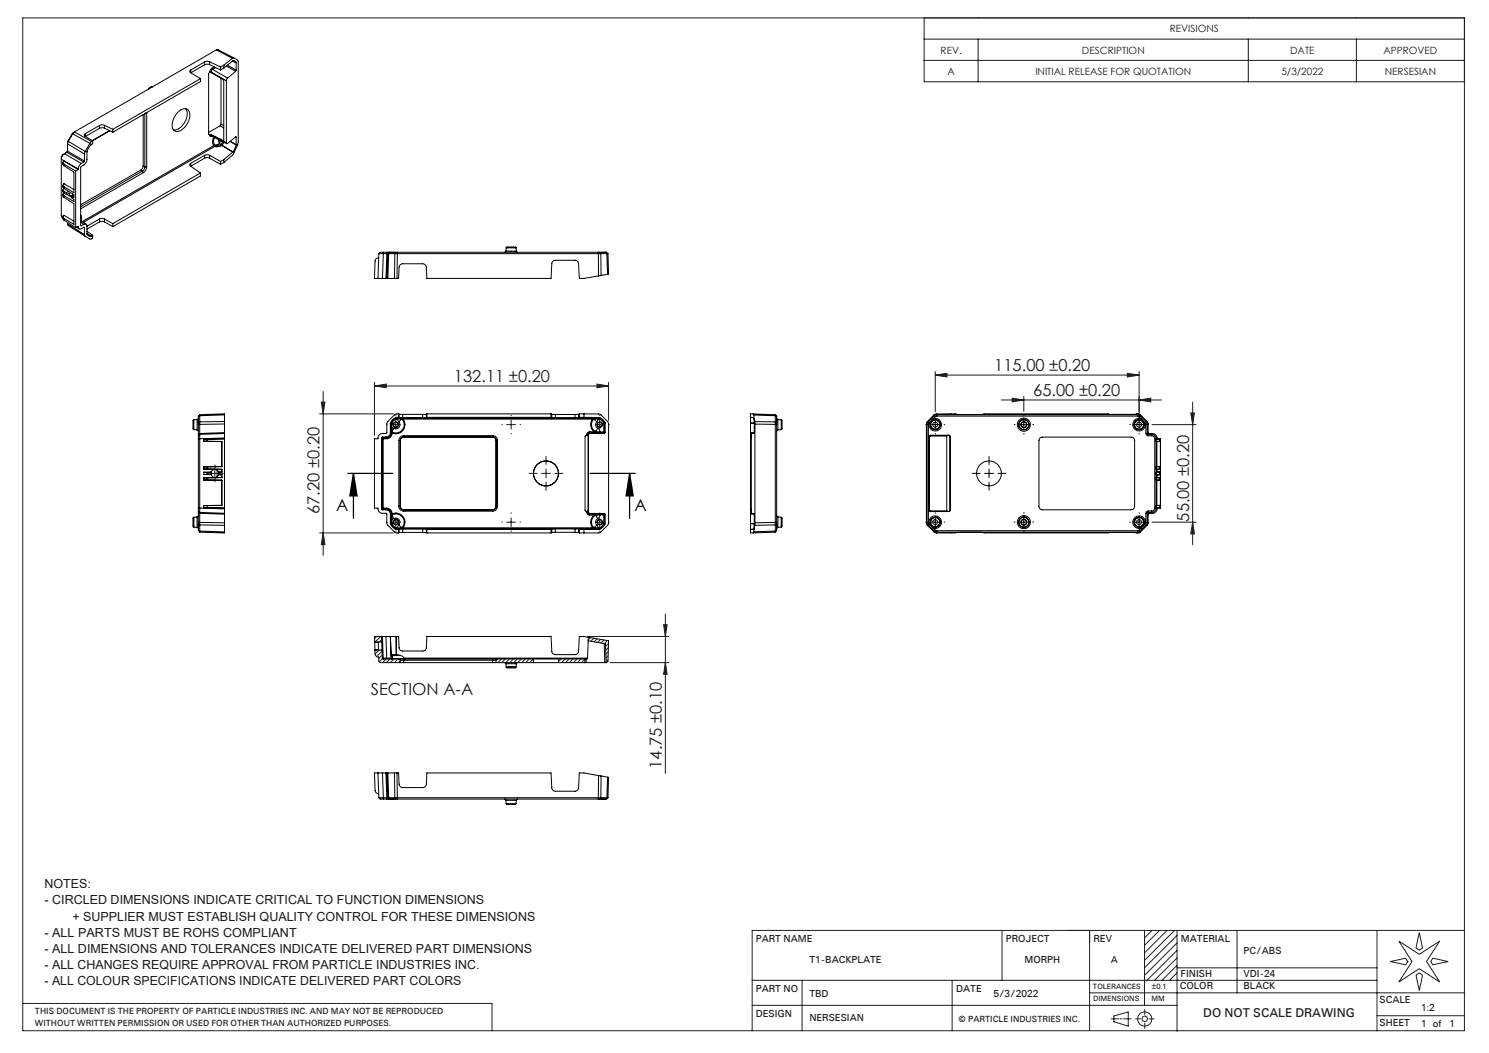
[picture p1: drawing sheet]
<svg xmlns="http://www.w3.org/2000/svg" width="420mm" height="297mm" viewBox="0 0 420 297" stroke-linecap="round" stroke-linejoin="round" font-family="sans-serif">
<path d="M98.1 133.5h12.7M99.7 133.5l1 6.4h-2zM99.7 133.5v12.7M166.5 133.5h12.7M177.6 133.5l1 6.4h-2zM177.6 133.5v12.7" fill="none" stroke="#000" stroke-width=".35"/>
<g fill="none" stroke="#231f20" stroke-width=".28">
<path d="M6.4 5h406.7v285.7h-406.7zM212.2 276.5h176.2M226.2 276.5v14.2M268.6 276.5v14.2M282.6 262.4v14.1M307.3 262.4v28.2M322.8 262.4v21.2M324.9 262.4l-2.1 2.1M327.1 262.4l-4.3 4.3M329.2 262.4l-6.4 6.4M331.3 262.4l-8.5 8.5M332 274.4l-2.1 2.1"/>
<path d="M332 272.3l-4.2 4.2M332 270.2l-6.4 6.3M332 268.1l-8.5 8.4M332 266l-9.2 9.1M332 263.8l-9.2 9.2M332 273h56.4M332 262.4v28.5M348.9 262.4v17.6M388.4 262.4v28.4M413.1 262.4h-200.9v28.3M6.4 283h132.4v7.7M212.2 283.6h119.8"/>
<path d="M307.3 280h105.8M313.4 287.4h2.2M314.2 286.6l4-1.2v4l-4-1.2zM315.9 287.4h.6M316.9 287.4h2.2M320.3 287.4h1.4M322.9 284.7v1.5M322.9 288.6v1.5M324.1 287.4h1.4M388.4 286.5h24.7"/>
<circle cx="322.9" cy="287.4" r="2.03"/>
<circle cx="322.9" cy="287.4" r=".82"/>
</g>
<g fill="none" stroke="#191924" stroke-width=".28">
<path d="M260.7 5h152.4v18.1h-152.4zM260.7 11h152.4M260.7 17h152.4M275.9 11v12.1M352.1 11v12.1M382.6 11v12.1M90.1 116.7h20.9M90.6 113.4h1.1l-.5 3.3zM91.2 110.4v46.3M105.6 108.9l3.3-.6v1.1zM105.6 107.8v15M105.6 108.9h66.1"/>
<path d="M110.4 119.8h2.5M111.7 118.5v2.5M142.9 119.8h2.5M144.2 118.5v2.5M167.9 119.8h2.5M168.4 108.3l3.3 .6-3.3 .5zM169.2 118.5v2.5M171.7 107.8v10.8M263.8 105.8l3.3-.5v1zM263.8 104.8v11.3M263.8 105.8h57.5M282.4 112.8h45.3"/>
<path d="M285.5 112.3l3.3 .5-3.3 .5zM288.8 111.8v4.3M318 105.3l3.3 .5-3.3 .5zM321.3 112.8l3.3-.5v1zM321.3 104.8v14M324.9 119.8h12.5M335.9 116.5h1l-.5 3.3zM336.4 113.4v40.2M59.4 133.5h2.5M60.6 132.3v2.5M152.8 133.5h2.5M154 132.3v2.5"/>
<path d="M90.1 150.3h20.9M91.2 150.3l.5 3.3h-1.1zM110.4 147.3h2.5M111.7 146v2.5M142.9 147.3h2.5M144.2 146v2.5M167.9 147.3h2.5M169.2 146v2.5M324.9 147.3h12.5M336.4 147.3l.5 3.3h-1zM165.7 179.5h23M187.2 176.2h1l-.5 3.3z"/>
<path d="M187.7 173.2v45M172.1 186.9h16.6M187.7 186.9l.5 3.3h-1zM392.2 271.2l4.3-.9 .6 .9-.6 .9zM394.6 265.5l5.7 3.7 5.8-3.7-3.7 5.7 3.7 5.8-5.8-3.8-5.7 3.8 3.7-5.8zM399.4 275l.9-.6 .9 .7-.9 4.3zM400.3 263.1l.9 4.3-.9 .6-.9-.7zM404.1 270.3l4.4 .9-4.4 .9-.6-.9z"/>
</g>
<g fill="none" stroke="#000" stroke-width=".28" stroke-dasharray="15.2 1.3 1.3 1.3">
<path d="M261.3 119.8h-.1M263.8 117.3v-.2M266.3 119.8h.2M286.3 119.8h-.2M288.8 117.3v-.3M291.3 119.8h.2M318.8 119.8h-.1M321.3 117.3v-.2M323.8 119.8h.2M263.8 122.3v.1M276.5 133.5h-2.3M279 131v-2.2"/>
<path d="M279 136v2.3M281.5 133.5h2.2M288.8 122.3v.2M321.3 122.3v.1M261.3 147.3h-.1M263.8 144.8v-.2M263.8 149.8v.1M266.3 147.3h.2M286.3 147.3h-.2M288.8 144.8v-.3M288.8 149.8v.2M291.3 147.3h.2"/>
<path d="M318.8 147.3h-.1M321.3 144.8v-.2M321.3 149.8v.1M323.8 147.3h.2"/>
</g>
<g fill="none" stroke="#000" stroke-width=".28">
<path d="M262.5 119.8h2.5M263.8 118.5v2.5M287.5 119.8h2.6M288.8 118.5v2.5M320 119.8h2.5M321.3 118.5v2.5M277.7 133.5h2.5M279 132.3v2.5M262.5 147.3h2.5M263.8 146v2.5M287.5 147.3h2.6M288.8 146v2.5"/>
<path d="M320 147.3h2.5M321.3 146v2.5"/>
</g>
<g fill="none" stroke="#191924" stroke-width=".28" stroke-dasharray="15.2 1.3 1.3 1.3">
<path d="M109.2 119.8h-.2M111.7 117.3v-.2M114.2 119.8h.1M141.7 119.8h-.2M144.2 117.3v-.2M146.7 119.8h.1M166.7 119.8h-.2M169.2 117.3v-.2M171.7 119.8h.1M59.4 133.5h-1.1M60.6 132.3v-1.2M60.6 134.8v1.1"/>
<path d="M61.9 133.5h1.1M111.7 122.3v.1M144.2 122.3v.1M151.5 133.5h-2.3M154 131v-2.3M154 136v2.3M156.5 133.5h2.3M169.2 122.3v.1M109.2 147.3h-.2M111.7 144.8v-.2M111.7 149.8v.1M114.2 147.3h.1"/>
<path d="M141.7 147.3h-.2M144.2 144.8v-.2M144.2 149.8v.1M146.7 147.3h.1M166.7 147.3h-.2M169.2 144.8v-.2M169.2 149.8v.1M171.7 147.3h.1"/>
</g>
<path d="M177.6 133.5l1 6.4h-2zM99.7 133.5l1 6.4h-2z" fill="#000"/>
<g fill="#191924">
<path d="M321.3 112.8l3.3-.5v1zM285.5 112.3l3.3 .5-3.3 .5z"/>
<path d="M263.8 105.8l3.3-.5v1zM318 105.3l3.3 .5-3.3 .5z"/>
<path d="M168.4 108.3l3.3 .6-3.3 .5zM105.6 108.9l3.3-.6v1.1z"/>
<path d="M187.2 176.2h1l-.5 3.3zM187.7 186.9l.5 3.3h-1z"/>
<path d="M335.9 116.5h1l-.5 3.3zM336.4 147.3l.5 3.3h-1zM90.6 113.4h1.1l-.5 3.3zM91.2 150.3l.5 3.3h-1.1z"/>
</g>
<g fill="none" stroke="#000" stroke-width=".28">
<path d="M53.8 19.8a.39 .39 0 0 0-.3 .3 .39 .39 0 0 0 .3 .4l2.8 1.7M57.7 17.5l-3.9 2.3M57.7 17.5v.8M57.7 18.3l-3.9 2.2v-.7M59.1 17.4l-.7-.1-.7 .2M59.1 18.2l-.7-.1-.7 .2M59.1 17.4l3.1 1.5M59.1 17.4v.8M59.1 18.2l3.1 1.6M59.8 19.3l-.6 1M59.8 19.3l.1 .3M59.9 19.6l-.4 .7"/>
<path d="M59.9 19.6l4.3 2.4M60.4 18.9l-.6 .4M60.8 19l-.9 .6M61 14.1l-40 23.1M61 14.1l4.5 2.3M61.5 14l4.4 2.3M61.6 14l-.6 .1M62.2 18.9v.9M63.1 18.4l-.9 .5M63.1 18.4v.8M63.1 19.2l-.9 .6M63.9 18.6l2.6 1.5"/>
<path d="M64.1 18.4l2.5 1.4M65.5 16.4l-2.4 2M65.6 17.2l1 .5M65.7 17.1h.4l.5 .5M65.7 17.1l-2.6 2.1M65.7 17.1l.9 .5M65.9 16.3l-.4 .1M65.9 16.3l1.1 .7 .2 .4v22.7l-1.3 3.3-2.8 2.4M66.6 19.8l-.1 .3M66.6 17.6v2.2M19.2 39.8l-.2 2.8M19.2 39.8l.1 .1"/>
<path d="M19.3 39.9l-.3 .7 4.8 2.8M19.3 39.9l4.7 2.8M20.4 37.7l-1.2 2.1M20.4 37.7h.1M20.5 37.7l-1.2 2.2M20.5 37.7l4.9 2.7M21 37.2l-.5 .5M21 37.2l-.6 .5M21 37.2l4.9 2.7M24.1 37.7a.39 .39 0 0 0-.3 .4 .39 .39 0 0 0 .2 .3l2.1 1.3M24.1 37.7v.8M25.9 39.9l-.5 .5"/>
<path d="M26.1 39.7v.9l-.8 .7-.7 1.2-.1 2.5a1.92 1.92 0 0 1-.9 1.5l-.8 .7v16.4M26.1 39.7l-.2 .2M28.1 35.4l-4 2.3M28.1 35.4v.8M28.1 36.2l-4 2.3M29.5 35.3l-.9-.1-.5 .2M29.5 36.2l-.7-.2-.7 .2M29.5 35.3l2.3 1.2M29.5 35.3v.9M29.5 36.2l2.3 1.1M30.9 36.8l-4.9 2.8M31 36.9l-4.9 2.8"/>
<path d="M31.8 36.5v.8M40.4 32.3v14.5M40.9 32.1v15M41.4 31.9h-.3M41.4 31.8v15.3M41.9 25.1l.4-.4 .7-.2h-.5l-.7 .7M50.2 31.7a2.11 2.11 0 0 1 2.9-.7 4.1 4.1 0 0 1-1.2 5.1 1.87 1.87 0 0 1-3.2 .2 4.9 4.9 0 0 1 1.5-4.6zM52.4 30.7a4.4 4.4 0 0 1-1.7 5.4l-1 .5h-.8M56.6 22.2l-24.8 14.3M56.6 22.2v.8l-24.8 14.3M58.8 37.8l.3 .2M59.2 20.4l-.4 .4v17.1l.3 .1"/>
<path d="M59.2 38.1a.37 .37 0 0 0 .1 .4 .37 .37 0 0 0 .5-.1M59.2 20.3h.3M59.2 20.4l.3 .1M59.2 38.1h.3M59.2 20.3v.1M59.2 38v.1M59.2 38h-.1M59.5 37.9l-.3 .1M59.5 38.1l.2 .3 4.3 2.1M59.5 20.3v.2M59.5 37.9v.2M59.5 20.5l3.6 2v17.2l-3.6-1.8"/>
<path d="M59.5 20.3l4.4 2.5M59.5 38.1l4.4 2.1M59.8 38.4h.1M60.3 38.7a2.25 2.25 0 0 0 .1 2.3M60.5 38.8a1.96 1.96 0 0 0 .1 2.1M61.7 39.4v.7l.2 .2M62 39.5a.36 .36 0 0 0 .2 .5 .36 .36 0 0 0 .4-.2M62.1 35.5l-3.3 1.9M62.1 35.5l1 .6M62.3 35l-.2 .5M62.3 22.1v12.9M62.3 35l.8 .5"/>
<path d="M63.9 22.8v17.4M64.2 22l-.3 .8M64.9 39.9l1.7 .9M66.5 38.6l.1 .1M66.5 38.6l-2.3 1.9h-.2l-.1-.3M66.5 20.1l-2.3 1.9M66.6 38.7v2.1M17.3 44.4v.3M17.3 44.9l4.7 2.8M17.3 44.9v16M17.7 45.9v.6l.3 .2M17.7 52.3v.5l.3 .3"/>
<path d="M17.7 53.5v.6l.3 .3M17.7 54.8v.6l.3 .3M17.8 43.6l-.5 .8M18 54.4a.42 .42 0 0 0-.3 .4 .42 .42 0 0 0 .3 .4M18 53.1a.44 .44 0 0 0-.3 .4 .44 .44 0 0 0 .3 .4M18 43.5l-.2 .1M18 45.4a.46 .46 0 0 0-.3 .5 .46 .46 0 0 0 .3 .4M18 55.2l2.8 1.7v-.7l-.6-.4v-.6M18 51.9a.43 .43 0 0 0-.3 .4 .43 .43 0 0 0 .3 .4M18 46.3l3.3 2M18 45.4h.1M18 46.3v.4"/>
<path d="M18 52.7v.4M18 53.9v.5M18 55.2v.5M18 55.7l2.8 1.8v5.8l-2.8-1.7M18 46.7l2.8 1.8v5.9l-2.8-1.7M18 53.1l2.8 1.9v.6l-.6-.4M18 53.9l.8 .5M18 54.4l.8 .5M18.1 45.4l3.9 2.4M18.1 51.8l2.7 1.7M18.1 51.8l-.1 .1M18.2 43.4a1.91 1.91 0 0 0-.9 1.5"/>
<path d="M18.2 43.4l4.7 2.7M18.8 54.4v.5M18.9 54.9l1.4 .7-.8-1.1-.7 .4M18.9 43l-.7 .4M18.9 43l4.7 2.7M19 42.6l-.1 .4M19 42.4l-.4 .7M19 42.6l4.8 2.8M19.4 54l-.6 .4M20.4 54.7l.3 .3M20.8 54.9l-.6 .3M21.3 48.3v15.9"/>
<path d="M22 47.7v.1M22 47.8l-.7 .5M22.9 46.1l-.7 .9-.2 .7M23.6 45.7l-.7 .4M23.8 45.4l-.2 .3M23.8 43.4v2M24 42.7l-.2 .7M25.4 40.4l-1.4 2.3M39.7 48l.4 .3M39.7 48l-16.9 9.7M40.1 48.3l.3 .4M40.1 48.3l-17.3 10"/>
<path d="M40.4 46.8l-.2 .7-.5 .5M40.4 46.8l.5 .3M40.4 48.7l-17.6 10.2M40.9 47.1h.5M40.9 47.1l-.2 .7-.6 .5M41.4 47.1a2.02 2.02 0 0 1-1 1.6M53.8 46.9l2.8 1.9M53.8 46.9h.1M53.8 46.1a.44 .44 0 0 0-.3 .4 .44 .44 0 0 0 .3 .4M53.8 46.1v.8M56.6 48.8v.8l-24.8 14.3M56.6 48.8l-24.8 14.3"/>
<path d="M57.7 43.8l.5-.2 .9 .2M57.7 44.6l.5-.2 .9 .2M57.7 43.8l-3.9 2.3M57.7 43.8v.8M57.7 44.6l-3.9 2.3M59.1 43.8l3.1 1.7M59.1 43.8v.8M59.1 44.6l3.1 1.8M60.4 41l.1 .3M60.4 41l-37.2 21.5M60.5 41.3l.6 .1M60.5 41.3l-37 21.4"/>
<path d="M60.6 40.9l.5 .1M60.6 40.9l-.2 .1M60.6 40.9l-.1 .4M61.1 41v.4M61.9 40.3l-.8 .7M61.9 40.3l.3 .5M62.2 40.8l-1.1 .2M62.2 40.8l.1 .3M62.2 45.5v.9M62.3 41.1l-1.2 .3M62.4 40.7l.2 .3M62.4 40.7l.1 .3"/>
<path d="M62.4 40.7l-.2 .1M62.5 41l-.2 .1M62.5 41l3.2 1.9M62.6 41l3.1 1.9M62.6 41h-.1M62.9 40l-.5 .7M63.1 45l-.9 .5M63.1 45v.8M63.1 45.8l-.9 .6M63.2 40.1l-.6 .9M65.7 42.9l-2.6 2.1M65.7 42.9h.1"/>
<path d="M66.6 40.8l-.9 2.1M17.3 60.9l.2 .5M17.3 60.9l.4 .3v.6l.3 .3M17.5 61.4l.2 .2M18 60.7a.46 .46 0 0 0-.3 .5 .46 .46 0 0 0 .3 .4M18 62.1l3.3 2.1M18 61.6v.5M18 60.7h.1M18.1 60.7l2.7 1.7M19 63.1l.3 .5 4.7 3M19 62.7v.4M19 63.1l4.8 3.1"/>
<path d="M21.6 64.1l.7 .5M21.9 63.9l.1 .1M22 64a.56 .56 0 0 0 .3 .5 .56 .56 0 0 0 .6 0l.8-.4 .1 .1M22 64v-.2l-.7 .4M22.8 60.9l.1 1.4M22.8 63.6l.1 .1M22.8 60.6l.1 .6M22.8 62.2l1.5 1M22.8 62.7l.8 .6M23.6 63.3a.53 .53 0 0 1 .7-.1 .53 .53 0 0 1 .2 .6v2.1M23.6 63.3l-.7 .4M23.7 64.1l.1 .1"/>
<path d="M23.8 66.2l.2 .4M23.8 64.2v2M24.5 65.9l.1 .1a.94 .94 0 0 0 1 .6M24.5 65.9l1.1 .7M24.5 65.9l1.2 .7M24.5 65.2l1.6 1.2M25.7 66.6h-.1M26.1 66.4v.8l-.5 .2-1.6-.8M26.1 66.4l-.4 .2M28.1 61.8l.7-.2 .7 .2M28.1 62.6l.7-.2 .7 .2M28.1 61.8v.8"/>
<path d="M28.1 61.8l-3.6 2M28.1 62.6l-3.6 2M29.5 61.8v.8M29.5 61.8l2.3 1.3M29.5 62.6l2.3 1.3M31.8 63.1v.8M106.6 78.5h1.3M106.8 72.7a1.04 1.04 0 0 0-1 1l-.2 4.8h1M106.9 71.5h1.2M106.9 71.5l-.3 7M107.9 78.5h1M108.1 71.2h-.9l-.3 .3"/>
<path d="M108.1 71.2v.3M108.1 71.5h1M108.1 71.2h1M108.1 71.5l-.2 7M108.9 78.5h.2M109.1 78.5h.3M109.1 71.5h.3M109.1 71.2h.6M109.1 71.2v.3M109.1 71.5l-.2 7M109.4 71.5h.2M109.4 71.5l-.3 7"/>
<path d="M109.4 78.5h1.9M109.6 71.5h1.8M109.6 71.5l-.2 7M109.7 71.2h.2M109.7 71.2l-.3 .3M109.9 71.2h.1M109.9 71.2l-.3 .3M110 71.2h1M110 71.2h1.7M111.3 78.5h.7M111.4 71.5h.7M111.4 71.5l-.1 7"/>
<path d="M111.7 71.2h.4M111.7 71.2l-.3 .3M112.1 71.5l-.1 7M112.1 71.5h56.7M112.1 71.2v.3M112.1 71.2h56.7M142.7 70.8l-.4 .4M142.7 70.8h2.9M142.8 69.9l.2-.2h2.3l.3 .2M142.8 69.9h2.8M142.8 69.9l-.1 .9M145.6 69.9v.9"/>
<path d="M145.6 70.8l.4 .4M168.8 71.5h.7M168.8 71.2h.4M168.8 71.5v6.3M168.8 71.2v.3M168.8 77.8l-4.1 .7h-1.3l-.2-4.1a1.03 1.03 0 0 0-1-1h-5.6a1.03 1.03 0 0 0-1 1l-.2 4.1h-35l-.1-3.2a1.03 1.03 0 0 0-1.1-.9h-5.6a1.03 1.03 0 0 0-1 .9l-.2 3.2h-.4M169.2 71.2l.3 .3M169.2 71.2h.6M169.5 71.5h1.7M169.5 71.5v6.2M169.5 77.7l-.7 .1M169.8 71.2h1.1"/>
<path d="M170.9 71.2h-1M170.9 71.2h.1M170.9 71.2l.6 .3M170.9 71.2l.3 .3M171.2 71.5h.3M171.2 71.5l.2 5.9M171.4 77.4l-1.9 .3M171.5 71.5l.2 5.8-.3 .1M54.7 118.4l-.3 .3v2.2l.3 .3M54.7 118.4v2.8M55.6 118.3v2.9M55.6 118.3l-1 .1"/>
<path d="M56 117.9l-.4 .4M56 119.3v.4M56 118.1v1M56 118.1v1.2M56 119.7h.3M56 117.5v.6M56 119.7v2.6M56.3 119v.7M56.3 117v.3M56.3 117l7-.3v.3M56.3 117l-.3 .5M56.3 117.3v1.7"/>
<path d="M56.3 119.7v2.6M56.3 119l-.3 .3M56.3 117.3l-.3 .2M63.3 118.9v.7M63.3 117v1.9M63.3 119.6v2.4M63.3 119.6l-7 .1M63.3 118.9l-7 .1M63.3 117l-7 .3M110.1 119.4h.2M110.1 119.4v2.6M110.1 119.3h.2"/>
<path d="M110.1 119.3v.1M110.3 119.3v.1M110.3 119.3l.3 .1M110.3 119.4h.3M110.3 119.4v1.2M110.6 119.4v1.2M111.7 117.8a2.54 2.54 0 0 0-1.6 1.5M111.7 117.8v.1M111.7 117.9l-.6 .4-.8 1M111.7 117.9l.1 .3M111.8 117.7h.6M111.8 117.7l-.1 .1"/>
<path d="M111.8 117.7v.2M111.8 117.9h-.1M111.8 118.2l-.7 .5-.5 .7M111.8 117.9v.3M111.8 117.9h.3M111.8 118.2h.3M112.1 117.9h1.2M112.1 118.2l1.1 .1M112.1 117.9v.3M112.1 118.2l.4 .8M112.4 116.7l-1.1 .3-1.9 1.9-.3 .7v2.5l-1.2 .2a1.29 1.29 0 0 0-1.3 1.5h-1v19.5h1a1.25 1.25 0 0 0 1.3 1.5h1l.2 .2v2.5l.3 .7 2 2 1 .1M112.4 116.7v1"/>
<path d="M112.4 117.7l.2 .1M112.4 116.7l.2 .1M112.5 119a1.16 1.16 0 0 1 .1 1.5 1.16 1.16 0 0 1-1.5 .3M112.6 117.8l1 .1M112.6 116.8l1 .1M112.6 116.8v1M113.2 118.3l-.7 .7M113.2 118.3l.3 .1M113.3 117.9h.4M113.3 117.9l-.1 .4M113.5 118.4a2.32 2.32 0 0 1 0 2.8 2.32 2.32 0 0 1-2.8 .7M113.6 116.9h5.6"/>
<path d="M113.6 117.9h5.6M113.6 116.9v1M113.7 117.9l-.2 .5M113.7 117.9v.3M113.7 118.2l-.2 .2M113.7 118.2a2.56 2.56 0 0 1 0 3.2 2.56 2.56 0 0 1-3.1 .7M113.7 117.9h53.4M113.7 118.2h53.4M119.2 116.9v1M120.3 117.8l-1.1 .1M120.3 116.8l-1.1 .1M120.3 116.8v1"/>
<path d="M120.4 116.7h35M120.4 117.7h35M120.4 117.7l-.1 .1M120.4 116.7v1M120.4 116.7l-.1 .1M155.4 117.7l.2 .2M155.4 116.7v1M155.4 116.7l.2 .2M155.6 116.9h1M155.6 116.9v1M156.6 116.9v1h-1M156.6 116.9h5.6"/>
<path d="M162.2 116.9v1h1M163.2 116.9h-1M163.2 116.9v1M163.4 116.7h1.3M163.4 117.7h1.3M163.4 117.7l-.2 .2M163.4 116.7v1M163.4 116.7l-.2 .2M164.7 116.7l4.4 .1 .4 .2 2.2 2.4v28.2l-.3 .6-2.3 2.1h-5.7M164.7 117.7l4.4 .1M164.7 116.7v1M167.1 117.9h.4"/>
<path d="M167.1 117.9l.3 .2-.1 .3M167.1 117.9v.3M167.1 118.2l.2 .2M167.1 118.2a2.57 2.57 0 0 0 .5 3.6M167.3 118.4a2.36 2.36 0 0 0 .4 3.2M167.5 117.9l.2 .4M167.7 118.3l.6 .7M167.7 118.3l-.4 .1M168.3 119a1.15 1.15 0 0 0 .3 1.8M168.7 117.9h-1.2M168.7 118.2l-1 .1M168.7 117.9v.3"/>
<path d="M168.7 118.2l-.4 .8M168.7 117.9h.3M168.7 118.2h.3M169 117.9h.1M169 118.2l.8 .5 .5 .7M169 117.9v.3M169.1 117.8l-.1 .1M169.1 117.8h.1M169.1 117.9l1 .8 .4 .6M169.1 117.9l-.1 .3M169.2 117.8l.7 .4 .8 1.1M169.2 117.8l-.1 .1"/>
<path d="M170.3 119.4h.2M170.3 119.4v2.4M170.5 119.3v.1M170.5 119.3l-.2 .1M170.5 119.4v2.4M170.7 119.3h-.2M170.7 119.3v2.7M170.7 119.4h-.2M211.7 117.8v1.5M211.7 119.3h1.1M211.7 119.4h1.1M211.7 119.3v2.7"/>
<path d="M212.4 116.8l.2 .2M212.4 116.8l-.7-.1v1l.8 .1M212.4 116.8l6.3 .2M212.5 117.8l.3 1.5M212.5 117.8h.1M212.6 117l.3 1.9M212.6 117l6.1 .3M212.8 119.3v2.9h-.8l-.1 .6v21.4l.1 .6 .8 .1v2.8M212.9 118.9v.7M212.9 118.9l5.8 .1M212.9 119.6l5.8 .1M212.9 119.6v27.9"/>
<path d="M218.7 119v.7M218.7 117v.3M218.7 117l.4 .5M218.7 119.7h.4M218.7 117.3v1.7M218.7 119.7v27.7M218.7 119l.4 .3M218.7 117.3l.4 .2M219.1 117.9l.3 .4M219.1 119.3v.4M219.1 118.1v1M219.1 118.1v1.2"/>
<path d="M219.1 117.5v.6M219.1 119.7v27.7M219.4 118.3v2.9M219.4 118.3l1 .1M220.3 118.4l.3 .2v2.4l-.3 .2M220.3 118.4v2.8M261.3 119.6l.2 .1M261.3 119.6v27.9M261.5 119.7v27.7M261.5 119.7h.4M261.6 118.9l-.3 .7M261.6 118.9l.2 .1"/>
<path d="M261.8 119l-.3 .7M261.8 119l.2 .3M261.9 119.7v27.7M262 119.3l-.1 .4M262.1 119.2l-.1 .1M263.2 118.1l-1.1 1.1M263.2 118.1a1.78 1.78 0 0 1 2.4 1.5 1.78 1.78 0 0 1-2 1.9 1.78 1.78 0 0 1-1.5-2.3M263.4 117l.1 .3M263.4 117l-1.8 1.9M263.5 117.3l-1.7 1.7M263.5 117.3l.3 .2M263.8 117.5l-.6 .6"/>
<path d="M264.1 116.8l-.7 .2M264.1 116.8l.1 .2M264.2 117.4l-.4 .1M264.2 117l-.7 .3M264.2 117v.4M264.2 117.4h56.7M264.2 117h56.7M320.9 117.4l.4 .1M320.9 117l.7 .3M320.9 117v.4M321 116.7l.7 .3M321 116.7l-.8 .2-42.6-.2-.5 .2-13-.1"/>
<path d="M321 116.7l-.1 .3M321.3 117.5l.6 .6M321.6 117.3l-.3 .2M321.6 117.3l1.7 1.7M321.7 117l-.1 .3M321.7 117l1.9 1.9M321.9 118.1l1.1 1.1M321.9 118.1a1.78 1.78 0 0 0-2.4 1.5 1.78 1.78 0 0 0 2 1.9 1.78 1.78 0 0 0 1.5-2.3M323 119.2v.1M323 119.3l.2 .4M323.2 119.7v2.6M323.2 119.7h.4"/>
<path d="M323.3 119l.3 .7M323.3 119l-.3 .3M323.6 118.9l.2 .7M323.6 118.9l-.3 .1M323.6 119.7v2.6M323.8 119.6v2.4M323.8 119.6l-.2 .1M54.6 121.2h1M55.6 121.2l.4 .4M56 122.9v.9M56 122.3v.6M56 123.8h.3"/>
<path d="M56 122.3h.3M56 123.8v19.5M56.3 122.5v1.3M56.3 122.3v.2M56.3 123.8v19.5M56.3 122.5l-.3 .4M57.5 123.9h.9M57.5 123.9h.1M57.5 135.4h.1M57.5 135.4h.9M57.5 131.7h.9M57.5 131.7h.1"/>
<path d="M57.5 124.5h.1M57.5 124.5h.9M57.5 132.3h.1M57.5 132.3h.9M57.5 134.8h.9M57.5 134.8h.1M57.5 133.8h.1M57.5 133.8h.9M57.5 133.2h.9M57.5 133.2h.1M57.5 123.9l5.8-.1-4.9 .1M57.5 135.4h5.1"/>
<path d="M57.5 124.5l5 .1M57.5 132.3l5 .1M57.5 133.8l2 .1M57.5 123.9v.6M57.5 131.7v.6M57.5 133.2v.6M57.5 134.8v.6M58.4 133.8h1.1M58.4 123.9v.6M58.4 131.7v.6M58.4 133.2v.6M58.4 134.8v.6"/>
<path d="M58.4 135.4h4.2M58.4 132.3l4.2 .1M58.4 124.5h4.2M59.5 133.2h.1M59.5 133.2v.6M59.5 133.9a1.12 1.12 0 0 0 1.1 .8 1.12 1.12 0 0 0 1.1-.8M59.5 133.8v.1M59.5 133.2h-2M59.5 133.2h-1.1M61.2 132.6v1.9M61.7 133.1v.8M61.7 133.1a1.12 1.12 0 0 0-1.1-.7 1.12 1.12 0 0 0-1.1 .8"/>
<path d="M61.7 133.1l.9 .1M61.7 133.9h.1M61.7 133.9h.9M62.5 131.6l-5 .1M62.5 131.6h.1M62.5 134.7l-5 .1M62.5 134.7h.1M62.5 133.1l.1 .1M62.6 133.9h-.9M62.6 124.5v7.1M62.6 132.4v.8M62.6 133.9v.8"/>
<path d="M62.6 135.4v7.2M62.6 134.7l-4.2 .1M62.6 131.6l-4.2 .1M62.6 124.5l-.1 .1M62.6 132.4h-.1M63.3 122.3v1.2M63.3 122v.3M63.3 123.5v20M63.3 123.5l-7 .3M63.3 122.3l-7 .2M63.3 122l-7 .3M107.6 123.5v20"/>
<path d="M107.6 123.5l.2 .3M107.7 132.4v2.3zM107.8 123.8h.3M107.8 123.8v19.5M107.9 123.3l-.3 .2M107.9 123.3h1M107.9 123.3l.2 .2M108.1 123.5l-.3 .3M108.1 123.5v.3M108.1 123.8h1M108.1 123.5h1M108.1 123.8v19.5"/>
<path d="M108.9 123.3l.2 .2M109.1 123.5v.3M110.1 122a1.21 1.21 0 0 1-1.2 1.3M110.1 122l.2 .2M110.3 121.7v.4M110.3 120.6v1.1M110.3 120.6h.3M110.3 122.2a1.33 1.33 0 0 1-1.2 1.3M110.3 122.2h.3M110.3 122.1h.3M110.3 122.1v.1M110.6 120.6l.1 1"/>
<path d="M110.6 120.6l.5 .2M110.6 122.2a1.57 1.57 0 0 1-1.5 1.6M110.6 122.1v.1M110.7 121.6l-.4 .1M110.7 121.6v.3M110.7 121.9l-.4 .2M110.7 121.9l-.1 .2M111.1 120.8l-.4 .8M112.5 124.2h.4M112.5 124.2v18.6M112.9 124.2v18.6M112.9 124.2v.1"/>
<path d="M113.9 122.9a1.38 1.38 0 0 0-1.4 1.3M113.9 122.9v.4M113.9 123.3a.96 .96 0 0 0-1 .9M113.9 123.3h25.1M113.9 122.9h25.1M113.9 123.3h.1M139 122.9a1.38 1.38 0 0 1 1.3 1.3M139 122.9v.4M139 123.3a.96 .96 0 0 1 .9 .9M139 123.3h-.1a.96 .96 0 0 1 1 1M139.9 124.3v18.5M139.9 124.2h.4"/>
<path d="M139.9 124.2v18.6M139.9 124.2v.1M140.3 124.2v18.6M165.5 122.6h.2M165.5 122.8h.2M165.5 122.8l-.5 .3v20.9l.5 .2M165.5 122.6v.2M165.7 122.6l.2 .2M165.7 122.6v.2M165.7 122.8l.2 .2M165.9 122.8v21.4M166.3 122l-.3 .1-.3 .5"/>
<path d="M166.3 121.8a.84 .84 0 0 0-.8 .8M166.3 121.8v.2M166.3 122l.2 .2M166.3 122h1.3M166.3 121.8h1.3M166.5 122.2l-.3 .1-.3 .5M166.5 122.2h3.9M167.6 122l.4 .1M167.6 121.8v.2M167.7 121.6h.4M167.7 121.6l.1 .3-.2 .1M167.7 121.6l-.1 .2"/>
<path d="M168 122.1h1.3M168.1 121.6l1.2 .2M168.1 121.6l-.1 .5M168.6 120.8l.3 .2 .4 .8M168.6 120.8l-.5 .8M169.3 121.8v.3M169.3 122.1h1M169.3 121.8h1M170.3 121.8h.2M170.3 121.8v.3M170.3 122.1l.1 .1M170.5 121.8l-.2 .3"/>
<path d="M170.5 121.8l.2 .2M170.7 122l-.3 .2M211.7 122v1.3M211.7 123.3v.2M211.7 123.5v20M211.7 123.3h.2M211.7 122l1.1 .1M211.7 123.5h.2M219.4 121.2l-.3 .4M220.4 121.2h-1M262 123.2v20.7M262 123.2l.2 .1"/>
<path d="M262.2 123.3v20.4M262.4 122.8l-.4 .4M262.4 122.8h5.3M262.4 122.8l.1 .2M262.5 123l-.3 .3M262.5 123h4.6M267.1 123v21.1M267.5 122.8l-.4 .2M267.7 122.8l.3 .4M267.7 122.8l.2 .4M267.9 123.2v20.7M268 123.2v20.7"/>
<path d="M268 123.2h-.1M293.5 123.4l25.6-.1a.96 .96 0 0 1 .9 1v18.5a1.02 1.02 0 0 1-.9 1h-25.1a1.02 1.02 0 0 1-.9-1v-18.7zM323.2 122.3l.2 .4 .4 .2M323.2 122.3h.4M323.6 122.3l.2 .2M323.8 122l.3 .3M323.8 122.9h1M323.8 122.5v.4M323.8 122.5h1M323.8 122l-.2 .3M324.1 122.3h1M324.1 122.3l-.3 .2"/>
<path d="M324.8 122.9a.84 .84 0 0 1 .9 .9M324.8 122.5a1.26 1.26 0 0 1 1.3 1.3M324.8 122.5v.4M325.1 122.3a1.26 1.26 0 0 1 1.3 1.2M325.1 122.3l-.3 .2M325.7 123.8v19.5M325.7 123.8h.4M326.1 123.8v19.5M326.1 133.8l.1 .1M326.2 135.4h1M326.2 134.8h1M326.2 133.8h1"/>
<path d="M326.2 133.2h1M326.2 131.7h1M326.2 132.3h1M326.2 124.5h1M326.2 123.9h1M326.2 124.5l.1 .1M326.2 132.3l.1 .1M326.2 135.4l.1 .1M326.2 123.9v.6M326.2 131.7v.6M326.2 133.2v.6M326.2 134.8v.6"/>
<path d="M326.2 133.9v.8l.1-.8M326.2 133.2h.1M326.3 133.1l-.1-.7v.8M326.3 133.1l1 .1M326.3 133.1h.1M326.3 133.9h.1M326.3 124.6v7M326.3 132.4v.7M326.3 133.9v.8M326.3 135.5v7M326.3 131.6l-.1 .1M326.3 134.7l-.1 .1"/>
<path d="M326.3 134.7h1l-.1 .1M326.3 131.6h1l-.1 .1M326.4 123.5l-.3 .3M326.4 123.5v.3M326.4 123.8l-.2 .1M326.4 123.8h.9M327.2 123.9v.6M327.2 131.7v.6M327.2 133.2v.6M327.2 134.8v.6M327.2 135.4h.1l-1 .1M327.2 133.8h.1"/>
<path d="M327.2 132.3l.1 .1h-1M327.2 124.5h.1l-1 .1M327.2 133.8l-1 .1M327.2 133.2h.1M327.3 133.2v.7M327.3 133.9h-1M327.3 123.8l-.1 .1M327.3 123.8v19.5M54.6 148.7l1 .1M54.7 145.9l-.3 .3v2.2l.3 .3M54.7 145.9v2.8M55.6 148.8l.4 .3"/>
<path d="M55.6 145.8v3M55.6 145.8l-1 .1M56 145.4l-.4 .4M56 143.3v.8M56 144.1v.7M56 147.4v.4M56 147.8v1.7M56 147.9v1.1M56 149.5l.3 .6M56 147.4h.3M56 144.8h.3M56 143.3h.3"/>
<path d="M56 144.1l.3 .4M56 144.8v2.6M56 147.8l.3 .3M56 149.5l.3 .3M56.3 143.3v1.2M56.3 144.5v.3M56.3 147.4v.7M56.3 149.8v.3M56.3 143.3l7 .2M56.3 144.8v2.6M56.3 148.1v1.7M56.3 144.5l7 .3"/>
<path d="M56.3 144.8l7 .2M56.3 148.1l7 .1M56.3 147.4l7 .1M56.3 149.8l7 .2M57.5 143.2h.1M57.5 142.6h.9M57.5 142.6h.1M57.5 143.2l5.8 .1M57.5 142.6v.6M58.4 142.6v.6h-.9M62.6 142.6h-4.2M62.6 142.6h-5.1"/>
<path d="M63.3 143.5v1.3M63.3 144.8v.2M63.3 147.5v.7M63.3 150v.3l-7-.2M63.3 145v2.5M63.3 148.2v1.8M107.6 143.5l.3 .3M107.8 143.3l.3 .3M107.8 143.3h.3M107.8 143.3l-.2 .2M107.9 143.8h1M108.1 143.3v.3"/>
<path d="M108.1 143.6h1M108.1 143.6l-.2 .2M108.1 143.3h1M108.9 143.8a1.21 1.21 0 0 1 1.2 1.2M109.1 143.6a1.26 1.26 0 0 1 1.2 1.2M109.1 143.3v.3M109.1 143.3a1.51 1.51 0 0 1 1.5 1.5M109.1 143.6l-.2 .2M110.1 145v2.7M110.1 147.7h.1M110.1 147.7a2.72 2.72 0 0 0 1.6 1.6M110.3 145.3v1.2"/>
<path d="M110.3 147.6v.1M110.3 147.7h-.2M110.3 147.7l.8 1 .6 .4M110.3 146.5h.3M110.3 145.3l.4 .2M110.3 147.6h.3M110.3 146.5v1.1M110.3 147.6l-.2 .1M110.3 145v.3M110.3 145l.4 .2M110.3 144.8h.3M110.3 145h.3"/>
<path d="M110.3 144.8v.2M110.3 144.8l-.2 .2M110.6 147.6l.6 1 .6 .3M110.6 147.6l-.3 .1M110.6 146.5v1.1M110.6 145l.1 .2M110.6 145a2.58 2.58 0 0 1 3.1 .7 2.58 2.58 0 0 1 0 3.2M110.6 144.8v.2M110.7 145.5l-.1 1M110.7 145.5l.4 .8M110.7 145.2v.3M110.7 145.2a2.34 2.34 0 0 1 2.8 .6 2.34 2.34 0 0 1 0 2.9"/>
<path d="M111.1 146.3l-.5 .2M111.1 146.3a1.15 1.15 0 0 1 1.5 .3 1.15 1.15 0 0 1-.1 1.5M111.7 149.3h.7M111.7 149.1v.2M111.7 149.1l.1 .1M111.8 149.2v.1M111.8 148.9l-.1 .2M111.8 148.9v.3M111.8 149.2h.3M111.8 148.9h.3M112.1 148.9v.3M112.4 149.3v1"/>
<path d="M112.5 148.1l.7 .7M112.5 148.1l-.4 .8M112.5 142.8a1.38 1.38 0 0 0 1.4 1.4M112.5 142.8h.4M112.6 149.2v1M112.6 149.2l-.2 .1M112.6 150.2l-.2 .1M112.9 142.8a1.02 1.02 0 0 0 1 1M112.9 142.8h.1M113.2 148.8l-1.1 .1M113.2 148.8l.1 .3M113.3 149.1h.4"/>
<path d="M113.3 149.1l-1.2 .1M113.5 148.7l-.3 .1M113.5 148.7l.2 .4M113.5 148.7l.2 .2M113.6 149.2h-1M113.6 150.2h-1M113.6 150.2h5.6M113.6 149.2h5.6M113.6 149.2v1M113.7 148.9v.2M113.7 149.1h53.4M113.7 148.9h53.4"/>
<path d="M113.9 143.8v.4M113.9 144.2h25.1M113.9 143.8h25.1M113.9 143.8h25M113.9 143.8h.1M119.2 149.2h1.1M119.2 150.2h1.1M119.2 149.2v1M120.3 149.2v1M120.3 149.2l.1 .1M120.3 150.2l.1 .1M120.4 150.3h35"/>
<path d="M120.4 149.3h35M120.4 149.3v1M138.9 143.8h.1M139 143.8v.4M139.9 142.8a1.02 1.02 0 0 1-1 1M139.9 142.8h.1M139.9 142.8h.4M139.9 142.8a1.02 1.02 0 0 1-.9 1M140.3 142.8a1.38 1.38 0 0 1-1.3 1.4M155.4 149.3v1M155.6 149.2h1v.9M155.6 149.2l-.2 .1"/>
<path d="M155.6 149.2v1M155.6 150.2l-.2 .1M156.6 150.1l-1 .1M156.6 150.1h5.6M162.2 150.1l1 .1M163.2 149.2h-1v.9M163.2 149.2l.2 .1M163.2 149.2v1M163.2 150.2l.2 .1M163.4 149.3h1.3M163.4 149.3v1M164.7 149.3v1"/>
<path d="M165.5 144.4h.2M165.5 144.2h.2M165.5 144.4a.84 .84 0 0 0 .8 .9M165.5 144.2v.2M165.7 144.4l.2 .4 .4 .2M165.7 144.2v.2M165.9 144.1l-.2 .1M165.9 144.2l.3 .5 .3 .1M165.9 144.2l-.2 .2M166.3 145v.3M166.3 145h1.3M166.3 145.3h1.3"/>
<path d="M166.5 144.8h3.9M166.5 144.8l-.2 .2M167.1 149.1h.4M167.1 148.9v.2M167.3 148.7l.4 .1M167.3 148.7l-.2 .4M167.3 148.7l-.2 .2M167.5 149.1l1.2 .1M167.6 145h.4M167.6 145l.2 .2-.1 .2M167.6 145v.3M167.6 145.3l.1 .1"/>
<path d="M167.6 145.3a2.58 2.58 0 0 0-.5 3.6M167.7 148.8l-.2 .3M167.7 148.8l1 .1M167.7 145.4a2.4 2.4 0 0 0-.4 3.3M168 145l.1 .4M168.1 145.4l.5 .9M168.1 145.4h-.4M168.3 148.1l.4 .8M168.3 148.1l-.6 .7M168.6 146.3a1.14 1.14 0 0 0-.3 1.8M168.7 148.9v.3M168.7 149.2h.3"/>
<path d="M168.7 148.9h.3M169 148.9l.1 .2M169 148.9v.3M169 149.2l.1 .1M169.1 149.3h-4.4M169.1 149.3h.1M169.1 149.1l-.1 .1M169.1 149.1l.1 .2M169.3 145h-1.3M169.3 145v.2M169.3 145.2l-1.2 .2M169.3 145.2l-.7 1.1"/>
<path d="M169.3 145h1M169.3 145.2h1M170.3 145l.2 .2M170.3 145v.2M170.3 147.6h.2M170.3 145.2h.2M170.3 147.6l-.4 .6-.9 .7M170.3 147.6l.2 .1M170.3 145.2v2.4M170.4 144.8l.3 .3M170.4 144.8l-.1 .2M170.5 147.7l-.4 .7-1 .7"/>
<path d="M170.5 147.7h.2M170.5 147.6v.1M170.5 147.6l.2 .1M170.5 145.2v2.4M170.7 147.7l-.5 .8-1 .8M170.7 145.1v2.6M170.7 145.1l-.2 .1M211.7 147.7v1.6M211.7 143.8v1.2M211.7 143.5v.3M211.7 143.8h.2M211.7 149.3v1h.7"/>
<path d="M211.7 145v2.7M211.7 147.7h1.1M211.7 143.5h.2M212.5 149.3h.1M212.5 149.3h-.8M212.6 150l-.2 .3M212.8 147.7l-.3 1.6M212.8 145h-1.1M212.9 148.2l-.3 1.8M212.9 147.5v.7M218.7 147.4v.7M218.7 149.8v.3"/>
<path d="M218.7 147.4h.4M218.7 147.4l-5.8 .1M218.7 148.1l-5.8 .1M218.7 148.1v1.7M218.7 149.8l-6.1 .2M218.7 150.1l-6.3 .2M219.1 145.4l.3 .4M219.1 147.4v.4M219.1 147.8v1.7M219.1 147.8v1.2M219.1 149.5l-.4 .6M219.1 147.8l-.4 .3"/>
<path d="M219.1 149.5l-.4 .3M219.4 148.8l-.3 .3M219.4 145.8v3M219.4 145.8l1 .1M220.3 145.9l.3 .2v2.4l-.3 .2M220.3 145.9v2.8M220.4 148.7l-1 .1M261.3 147.5l.3 .7M261.5 147.4l.3 .7M261.5 147.4h.4M261.5 147.4l-.2 .1M261.6 148.2l1.8 1.8"/>
<path d="M261.8 148.1l1.7 1.7M261.8 148.1l-.2 .1M261.9 147.4l.1 .4M262 143.9l.4 .4M262 147.8h.1M262 147.8l-.2 .3M262.1 147.8l1.1 1.1M262.1 147.8a1.76 1.76 0 0 1 1.5-2.3 1.76 1.76 0 0 1 1.9 2 1.76 1.76 0 0 1-2.3 1.4M262.2 143.7l.3 .4M262.2 143.7l-.2 .2M262.4 144.3h5.3M262.5 144.1l-.1 .2"/>
<path d="M263.2 148.9l.6 .6M263.4 150l.7 .3M263.5 149.8l.7 .3M263.5 149.8l-.1 .2M263.8 149.5l.4 .2M263.8 149.5l-.3 .3M264.2 149.7v.4M264.2 150.1h56.7M264.2 149.7h56.7M264.2 150.1l-.1 .2M267.1 144.1l.4 .1M267.1 144.1h-4.6"/>
<path d="M267.9 143.9l-.2 .4M267.9 143.9h.1M268 143.9l-.3 .4M270.8 150.1l-1.2 .2h-5.5M276.3 150.1l1.3 .2 35.6-.1 7.8 .1M320.9 149.7v.4M320.9 150.1l.1 .2M321.3 149.5l-.4 .2M321.3 149.5l.3 .3M321.6 149.8l-.7 .3M321.6 149.8l.1 .2M321.7 150l-.7 .3"/>
<path d="M321.9 148.9l-.6 .6M323 147.8l-1.1 1.1M323 147.8a1.76 1.76 0 0 0-1.5-2.3 1.76 1.76 0 0 0-2 2 1.76 1.76 0 0 0 2.4 1.4M323 147.8h.1M323 147.8l.3 .3M323.2 147.4l-.2 .4M323.2 144.8v2.6M323.2 147.4h.4M323.2 144.8h.4M323.3 148.1l-1.7 1.7M323.3 148.1l.3 .1M323.6 148.2l-1.9 1.8"/>
<path d="M323.6 147.4l-.3 .7M323.6 144.8v2.6M323.6 144.8l.2 .2M323.6 147.4l.2 .1M323.8 144.1l-.4 .3-.2 .4M323.8 144.5l-.2 .3M323.8 147.5l-.2 .7M323.8 144.1h1M323.8 144.5h1M323.8 144.1v.4M323.8 145v2.5M323.8 144.5l.3 .3"/>
<path d="M324.1 144.8l-.3 .2M324.1 144.8h1M324.8 144.1v.4M324.8 144.5l.3 .3M325.7 143.3a.84 .84 0 0 1-.9 .8M325.7 143.3h.4M326.1 143.3a1.26 1.26 0 0 1-1.3 1.2M326.1 143.3l.3 .2M326.2 142.6h1M326.2 143.2l.2 .1M326.2 142.6v.6M326.3 142.5l-.1 .1"/>
<path d="M326.3 142.5l1 .1h-.1M326.4 143.5a1.26 1.26 0 0 1-1.3 1.3M326.4 143.3v.2M327.2 143.2h-1M327.2 143.2l.1 .1M327.2 142.6v.6M327.3 143.3h-.9M107.6 179.5h.3M107.6 179.5l.1 1.6M107.6 179.5h-2l.1 1.6M107.9 179.5h1M107.9 179.5l.2 6.1"/>
<path d="M108.9 179.5h1.2l.2 6.1M108.9 179.5l.2 6.1M111.7 179.5h-1.6l.2 5.1M111.7 179.5v5.1M111.7 179.5h.7l.2 3.2a.97 .97 0 0 0 1 .9h5.6a.97 .97 0 0 0 1.1-.9l.1-3.2h35l.2 4.2a1.03 1.03 0 0 0 1 .9h5.6a1.03 1.03 0 0 0 1-.9l.2-4.2 2.5 .2M111.8 179.5v5.1M165.9 179.7l5.8 1-.2 5.8-.5 .4M165.9 179.7v1M105.7 181.1h1l.1 1.5v.7h-1M105.7 181.1h.1M105.7 181.1h2M105.7 181.1l.1 2.2"/>
<path d="M105.8 183.3v1.1a.96 .96 0 0 0 1 .9l.1 1.2 .3 .4h5.7M105.8 183.3h.1M105.8 183.3h2M107.7 181.1l.1 2.2M107.8 183.3v2.3M107.8 185.6l.3 .3M107.8 185.6h.3M108.1 185.6v.3M108.1 185.9h4.4M108.1 185.6h1M109.1 185.6v.3M109.1 185.6h1.2"/>
<path d="M110.3 185.1l.4 .2M110.3 184.6l.3 .3M110.3 184.6h.1M110.3 184.6h1.4M110.3 185.6l.2 .3 .2-.2M110.3 185.6l.4 .1M110.6 184.9l.1 .4M110.6 184.9h.5M110.7 185.3v.4M110.7 185.7h3.3M111.1 184.9a2.97 2.97 0 0 1 2.8 .7l.1 .1M111.1 184.9l-.4 .4"/>
<path d="M111.7 184.6l.1 .3v-.3M111.7 184.6h.1M111.8 184.6h.3M112.1 184.6v.3M112.1 184.6l.9 .3M112.5 185.9l.4 .3M112.5 185.9h1.4M112.9 186.2h1M112.9 186.2v.7M112.9 186.9h1M113.9 185.9v.3M113.9 185.9h25.1"/>
<path d="M113.9 186.2v.7M113.9 186.2h25.1M113.9 186.9h25M114 185.7l.2 .2M114 185.6h51.7M138.9 186.9h1M139 186.2h.9M139 185.9v.3M139 185.9h1.3M139 186.2l-.1 .7M139.9 186.9h10.6M139.9 186.2v.7"/>
<path d="M140.3 185.9l-.4 .3M140.3 185.9h10.2M142.3 186.9l.4 .3M142.7 187.2h2.9M142.7 187.2l.1 .9M142.8 188.1l.2 .3h2.3l.3-.3M142.8 188.1h2.8M143.3 188.1h1.7M145.6 187.2v.9M146 186.9l-.4 .3M150.5 185.9h7.1M150.5 185.9v1"/>
<path d="M150.5 186.9h7M157.5 186.9h7.4M157.6 185.9h7.4M157.6 185.9l-.1 1M164.9 186.9h.4M165 185.9h.4M165 185.9l-.1 1M165.3 186.9h5.3M165.4 185.9l-.1 1M165.7 185.6l-.3 .3M165.9 180.7l4.9 .9 .2 5.3M165.9 180.7l-.2 4.9"/>
<path d="M170.4 181.5l.2 5.4M170.6 186.9h.4M106.6 218h1.3M106.6 218h-1l.2 4.9a1.03 1.03 0 0 0 1 1M106.6 218l.3 7M107.9 218h1M107.9 218l.2 7M108.9 218h.2M108.9 218l.2 7M109.1 218h.3M109.1 218l.3 7M109.4 218h1.9"/>
<path d="M109.4 218l.2 7M111.3 218h.7M111.3 218l.1 7M112 218h.4l.2 3.2a1.03 1.03 0 0 0 1 .9h5.6a1.03 1.03 0 0 0 1.1-.9l.1-3.2h35l.2 4.2a1.03 1.03 0 0 0 1 1h5.6a1.03 1.03 0 0 0 1-1l.2-4.2h1.3l4.1 .8M112 218l.1 7M168.8 218.8l.7 .1M168.8 218.8v6.2M169.5 218.9v6.1M169.5 218.9l1.9 .3M171.4 219.2h.3l-.2 5.8M171.4 219.2l-.2 5.8M106.9 225h1.2"/>
<path d="M106.9 225l.3 .4h.9M108.1 225v.4M108.1 225h1M108.1 225.4h1M109.1 225h.3M109.1 225.4h.6M109.1 225v.4M109.4 225h.2M109.4 225l.3 .4M109.6 225h1.8M109.6 225l.3 .4M109.7 225.4h.2"/>
<path d="M109.9 225.4h.1M110 225.4h1M110 225.4h1.7M111.4 225h.7M111.4 225l.3 .4M111.7 225.4h.4M112.1 225v.4M112.1 225h56.7M112.1 225.4h56.7M142.3 225.4l.4 .3M142.7 225.7h2.9M142.7 225.7l.1 1"/>
<path d="M142.8 226.7h2.8l-.3 .2h-2.3zM145.6 225.7v1M146 225.4l-.4 .3M168.8 225h.7M168.8 225.4h.4M168.8 225v.4M169.2 225.4h1.7M169.5 225h1.7M169.5 225l-.3 .4M169.8 225.4h1.1M170.9 225.4h.1M171.2 225h.3"/>
<path d="M171.2 225l-.3 .4M171.5 225l-.6 .4"/>
<circle cx="111.7" cy="119.8" r=".7"/>
<circle cx="111.7" cy="119.8" r=".73"/>
<circle cx="169.2" cy="119.8" r=".7"/>
<circle cx="169.2" cy="119.8" r=".73"/>
<circle cx="263.8" cy="119.8" r="1.4"/>
<circle cx="263.8" cy="119.8" r="1.38"/>
<circle cx="263.8" cy="119.8" r="1.28"/>
<circle cx="263.8" cy="119.8" r=".7"/>
<circle cx="288.8" cy="119.8" r="1.85"/>
<circle cx="288.8" cy="119.8" r="1.39"/>
<circle cx="288.8" cy="119.8" r=".87"/>
<circle cx="288.8" cy="119.8" r=".75"/>
<circle cx="288.8" cy="119.8" r="1.47"/>
<circle cx="321.3" cy="119.8" r="1.4"/>
<circle cx="321.3" cy="119.8" r="1.38"/>
<circle cx="321.3" cy="119.8" r="1.28"/>
<circle cx="321.3" cy="119.8" r=".7"/>
<circle cx="154" cy="133.5" r="3.5"/>
<circle cx="279" cy="133.5" r="3.5"/>
<circle cx="111.7" cy="147.3" r=".74"/>
<circle cx="111.7" cy="147.3" r=".7"/>
<circle cx="169.2" cy="147.3" r=".74"/>
<circle cx="169.2" cy="147.3" r=".7"/>
<circle cx="263.8" cy="147.3" r="1.27"/>
<circle cx="263.8" cy="147.3" r=".7"/>
<circle cx="263.8" cy="147.3" r="1.4"/>
<circle cx="263.8" cy="147.3" r="1.38"/>
<circle cx="288.8" cy="147.3" r="1.84"/>
<circle cx="288.8" cy="147.3" r=".75"/>
<circle cx="288.8" cy="147.3" r="1.48"/>
<circle cx="288.8" cy="147.3" r=".85"/>
<circle cx="288.8" cy="147.3" r="1.38"/>
<circle cx="321.3" cy="147.3" r="1.27"/>
<circle cx="321.3" cy="147.3" r=".7"/>
<circle cx="321.3" cy="147.3" r="1.4"/>
<circle cx="321.3" cy="147.3" r="1.38"/>
</g>
<g fill="none" stroke="#191924" stroke-width=".28">
<path d="M106.3 179.5l-.6 .6M107.4 179.5l-1.6 1.6M166.5 179.8l-.6 .7M167.5 180l-.8 .9M105.8 183.3v.1M106.9 183.3l-1.1 1.2M107.7 180.4l-.8 .7M107.8 183.6l-1.6 1.6M107.8 184.7l-.9 1M107.9 185.8l-.9 .8M108.9 185.9l-1 1M110 185.9l-1 1"/>
<path d="M111.1 185.9l-1 1M112.2 185.9l-1 1M112.9 186.3l-.5 .6M140.3 185.9l-.4 .3M141.4 185.9l-1 1M142.6 185.9l-1.1 1M143.7 185.9l-1 1M144.8 185.9l-1 1M145.9 185.9l-1 1M147 185.9l-1 1M148.2 185.9l-1.1 1M149.3 185.9l-1 1"/>
<path d="M150.4 185.9l-1 1M158.3 185.9l-.8 .7M159.4 185.9l-1 1M160.5 185.9l-1 1M161.6 185.9l-1 1M162.7 185.9l-1 1M163.9 185.9l-1 1M165 185.9l-1 1M168.5 180.2l-.9 .8M169.4 180.3l-.8 .9M170.4 180.5l-.9 .9M171.3 180.7l-.8 .8"/>
<path d="M171.5 186.1l-.5 .6M171.5 185l-.6 .6M171.6 183.8l-.7 .7M171.6 182.6l-.7 .8M171.7 181.5l-.9 .8"/>
</g>
<g font-size="4.7" fill="#191924">
<text x="128" y="107.8">132.11 ±0.20</text>
<text x="280.5" y="104.8">115.00 ±0.20</text>
<text x="291.4" y="111.8">65.00 ±0.20</text>
<text x="90.2" y="145" transform="rotate(-90 90.2 145)">67.20 ±0.20</text>
<text x="335.4" y="147.1" transform="rotate(-90 335.4 147.1)">55.00 ±0.20</text>
<text x="104.6" y="196.1">SECTION A-A</text>
<text x="186.7" y="216.9" transform="rotate(-90 186.7 216.9)">14.75 ±0.10</text>
</g>
<g font-size="4.7">
<text x="94.9" y="144.2">A</text>
<text x="179" y="144.2">A</text>
</g>
<g font-size="3.5" fill="#191924">
<text x="12.6" y="250.6">NOTES:</text>
<text x="12.6" y="255.1">- CIRCLED DIMENSIONS INDICATE CRITICAL TO FUNCTION DIMENSIONS</text>
<text x="20.4" y="259.6">+ SUPPLIER MUST ESTABLISH QUALITY CONTROL FOR THESE DIMENSIONS</text>
<text x="12.6" y="264.2">- ALL PARTS MUST BE ROHS COMPLIANT</text>
<text x="12.6" y="268.7">- ALL DIMENSIONS AND TOLERANCES INDICATE DELIVERED PART DIMENSIONS</text>
<text x="12.6" y="273.2">- ALL CHANGES REQUIRE APPROVAL FROM PARTICLE INDUSTRIES INC.</text>
<text x="12.6" y="277.7">- ALL COLOUR SPECIFICATIONS INDICATE DELIVERED PART COLORS</text>
<text x="339.4" y="286.7">DO NOT SCALE DRAWING</text>
</g>
<g font-size="2.8" fill="#191924">
<text x="330" y="9.1">REVISIONS</text>
<text x="265.3" y="15.1">REV.</text>
<text x="305.2" y="15.1">DESCRIPTION</text>
<text x="363.9" y="15.1">DATE</text>
<text x="390.3" y="15.1">APPROVED</text>
<text x="267.3" y="21.1">A</text>
<text x="292.1" y="21.1">INITIAL RELEASE FOR QUOTATION</text>
<text x="361.5" y="21.1">5/3/2022</text>
<text x="390.6" y="21.1">NERSESIAN</text>
<text x="213.2" y="265.7">PART NAME</text>
<text x="283.7" y="265.7">PROJECT</text>
<text x="308.5" y="265.7">REV</text>
<text x="333.1" y="265.7">MATERIAL</text>
<text x="350.8" y="269">PC/ABS</text>
<text x="228.3" y="271.5">T1-BACKPLATE</text>
<text x="289" y="271.5">MORPH</text>
<text x="313.3" y="271.5">A</text>
<text x="333" y="275.7">FINISH</text>
<text x="350.8" y="275.7">VDI-24</text>
<text x="213.2" y="279.9">PART NO</text>
<text x="228.3" y="281.3">TBD</text>
<text x="269.7" y="279.9">DATE</text>
<text x="280.2" y="281.3">5/3/2022</text>
<text x="332.8" y="279">COLOR</text>
<text x="350.8" y="279">BLACK</text>
<text x="213.2" y="286.7">DESIGN</text>
<text x="389.1" y="283">SCALE</text>
<text x="400.8" y="285.1">1:2</text>
<text x="228.3" y="288.1">NERSESIAN</text>
<text x="389.1" y="289.3">SHEET</text>
<text x="400.8" y="289.6">1 of</text>
<text x="408.8" y="289.6">1</text>
</g>
<g font-size="2.5" fill="#191924">
<text x="9.9" y="285.9">THIS DOCUMENT IS THE PROPERTY OF PARTICLE INDUSTRIES INC. AND MAY NOT BE REPRODUCED</text>
<text x="9.9" y="289.3">WITHOUT WRITTEN PERMISSION OR USED FOR OTHER THAN AUTHORIZED PURPOSES.</text>
<text x="270.4" y="288.2">© PARTICLE INDUSTRIES INC.</text>
</g>
<g font-size="2.1" fill="#191924">
<text x="308.3" y="279">TOLERANCES</text>
<text x="324.8" y="279">±0.1</text>
<text x="308.3" y="282.4">DIMENSIONS</text>
<text x="324.8" y="282.4">MM</text>
</g>
</svg>
